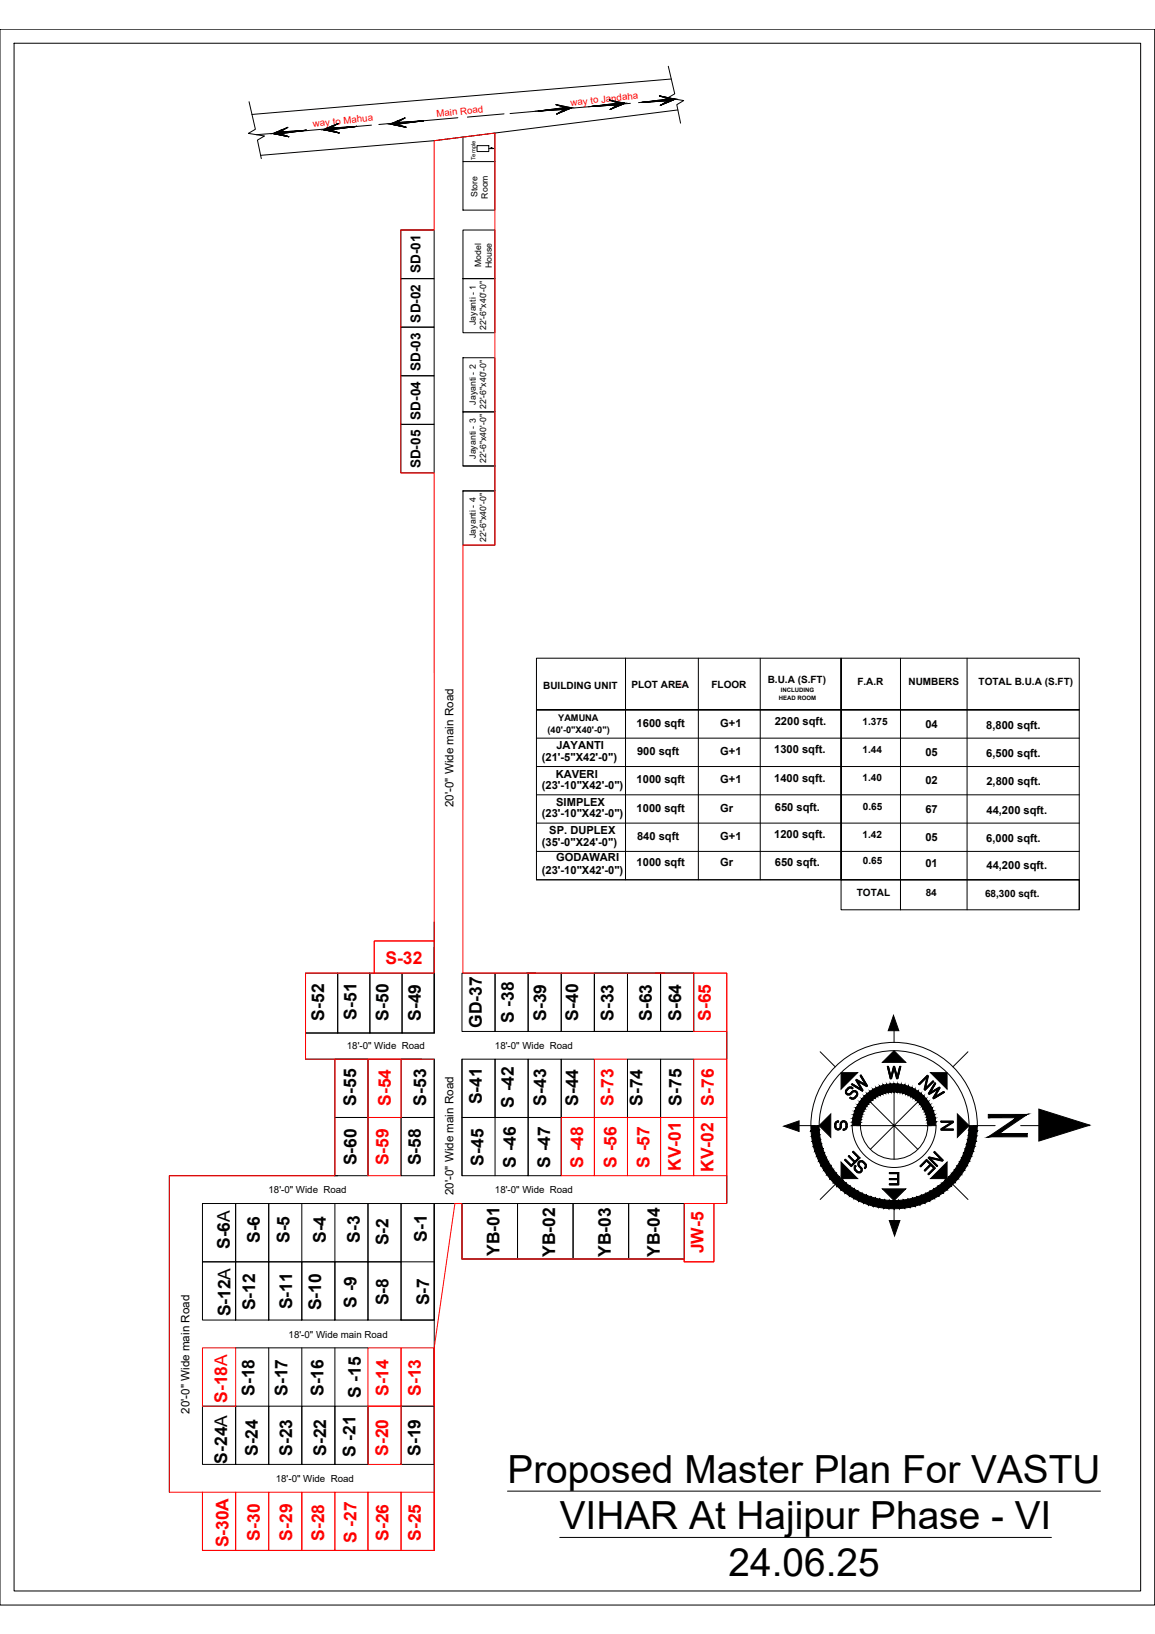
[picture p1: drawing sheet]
<svg xmlns="http://www.w3.org/2000/svg" width="594mm" height="841mm" viewBox="0 0 594 841" stroke-linecap="round" stroke-linejoin="round" font-family="sans-serif">
<!-- layer: 0 -->
<g fill="none" stroke="#000" stroke-width=".51">
<path d="M0 15h594v811h-594zM7 22h580v797h-580zM344 34l3 14-4 2 9 2-4 2 2 9M128 52l3 15-3 2 8 1-4 2 2 10M259 59l-19 1M277 57l14-2-5-1 8 1zM277 57l17-2-8 4 5-3zM293 56l-31 2M294 55l-8 4 5-3-14 1M304 55l14-2-5-2 8 2zM304 55l17-2-7 3 4-2zM320 53l-17 2"/>
<path d="M321 53l-7 3 4-2-14 1M324 53l-40 3M330 53l14-2-5-2 8 2zM330 53l17-2-7 3 4-2zM345 41l-215 18M346 51l-18 2M347 51l-7 3 4-2-14 1M349 57l-126 15-89 8M141 69l17-2-14 2 5 1zM148 68l-16 1M158 67l-14 1 4-2-7 3M166 67l18-2-14 2 4 1z"/>
<path d="M173 66l-18 2M184 65l-14 1 4-2-8 3M191 64l-15 2M201 64l17-2-14 2 5 2zM211 63l-16 1M218 62l-14 1 4-2-7 3M236 61l-21 1M238 71v12M245 75h6v3h-6zM251 76h3h-1M255 68v15M238 83h17v25h-17z"/>
<path d="M206 118h17v25h-17zM238 118h17v25h-17zM206 143h17v25h-17zM238 143h17v28h-17zM206 168h17v25h-17zM206 193h17v25h-17zM238 184h17v28h-17zM206 218h17v25h-17zM238 212h17v28h-17zM238 240h17v13h-17M238 253h17v28h-17zM433 453h122v15h-122z"/>
<path d="M223 475v57h-66M157 501h17v31h-17zM174 501h16v31h-16zM190 501h17v31h-17zM207 501h16v31h-16zM238 501h17v30h-17zM255 501h17v30h-17zM272 501h17v30h-17zM289 501h17v30h-17zM306 501h51v30h-51zM306 501h17v30h-17zM323 501h17v30h-17z"/>
<path d="M340 501h17v30h-17zM157 532v13h60M460 530v7M172 545h17v30h-17zM206 545h17v30h-17zM223 545v60M238 545h17v30h-17zM255 545h17v30h-17zM272 545h17v30h-17zM289 545h17v30h-17zM323 545h17v30h-17zM340 545h17v30h-17z"/>
<path d="M422 541l8 8M460 560v19l-14-13M498 541l-8 8M172 575h17v30h-17zM206 575h17v30h-17zM238 575h34v30h-34zM255 575v30M272 575h17v30h-17zM411 579h8M417 579a43 43 0 0 1 43-42 43 43 0 0 1 43 42M421 579a39 39 0 0 1 39-38 39 39 0 0 1 38 38M438 579a22 22 0 0 0 22 22 22 22 0 0 0 21-22"/>
<path d="M440 579h20l-12 13M443 579a17 17 0 0 0 17 18 17 17 0 0 0 17-18M474 566l-14 13h19M501 579h11M525 579h36M472 592l-12-13v18M104 619h17v30h-17zM121 619h17v30h-17zM138 619h51v30h-51zM138 619h51M155 619v30M172 619v30"/>
<path d="M189 619h17v30h-17zM206 619h17v60h-17zM206 619h17M238 619h28v29h-28zM266 619h29v29h-29zM295 619h28v29h-28zM323 619h29v29h-29zM431 608l-9 9M457 603h5v7h-5v-1h5v-2h-5h5v-3h-5zM457 604h5v6h-5v-1h5v-2h-5h5v-3h-5zM458 604h4v6h-4l4-1v-2h-4h4v-3zM458 604h4v6h-4"/>
<path d="M458 607h4M489 608l9 9M460 620v8M104 649h17v30h-17zM121 649h17v30h-17zM138 649h17v30h-17zM155 649h17v30h-17zM172 649h17v30h-17zM189 649h17v30h-17zM206 649h17M121 694h68M138 694v30"/>
<path d="M155 694v30M172 694v30M104 724h17v30h-17zM121 724h17v30h-17zM138 724h17v30h-17zM155 724h17v30h-17zM172 724h17v30h-17zM206 724h17v30h-17zM261 767h305M288 791h253"/>
</g>
<g fill="#000" stroke="#000" stroke-width=".51">
<path d="M286 54l7 1h-2zM277 57l14-1zM291 55h3zM291 56h1l-2 1zM313 51l8 2h-3zM304 55l14-1zM318 53h3zM318 54h2l-3 1zM330 53l14-1zM344 51h3zM344 52h1l-2 1zM141 69l1-1h6z"/>
<path d="M144 67l4-1zM141 69l17-2-13 2zM144 68l14-1zM166 67l2-1h6zM170 65l4-1zM166 67l18-2-13 2zM201 64l2-1h5zM205 62l3-1zM201 64l17-2zM204 63l14-1zM460 523l2 8h-5zM454 547l6-6 6 6z"/>
<path d="M421 579l6-6v12zM492 573l6 6-6 6zM534 571l27 8-27 8zM403 580l8-3v5zM454 612h12l-6 6zM457 628h6l-3 8z"/>
<path d="M290 55h4zM277 57l13-2h4z"/>
<path d="M289 57h1l1-1zM286 59l4-2z"/>
<path d="M292 56l2-1zM286 56l8-1-2 1z"/>
<path d="M317 53h4zM304 55l17-2z"/>
<path d="M316 55h1l1-1zM314 56l3-1z"/>
<path d="M320 54l1-1zM314 54l7-1-1 1z"/>
<path d="M343 51h4zM330 53l13-2h4z"/>
<path d="M342 53h1l1-1zM340 54l3-1z"/>
<path d="M345 52l2-1zM340 52l7-1-2 1z"/>
<path d="M339 49l8 2zM339 49l8 2h-3z"/>
<path d="M141 69h4zM141 69h3z"/>
<path d="M144 67v1l1-1zM142 68l2-1v1z"/>
<path d="M141 69l8 1zM141 69h3l5 1z"/>
<path d="M166 67h5zM166 67h4z"/>
<path d="M170 65v1l1-1zM168 66l2-1v1z"/>
<path d="M174 66l10-1zM170 66l14-1z"/>
<path d="M167 67l7 1zM167 67h3l4 1z"/>
<path d="M201 64h4zM201 64h3z"/>
<path d="M205 62l-1 1 2-1zM203 63l2-1-1 1z"/>
<path d="M201 64l8 2zM201 64h3l5 2z"/>
<path d="M417 579h4l-4 3zM417 582h4v-3zM417 582h4l-4 3zM417 585l5-1-1-2zM417 585l5-1-4 3zM418 587h4v-3zM418 587h4l-4 3zM418 590l5-1-1-2zM418 590l5-1-4 4zM423 589l-4 4 4-2zM419 593l4-2-3 4zM423 591l-3 4 4-1zM420 595l4-1-3 4zM424 594l-3 4 4-2zM421 598l4-2-3 4zM425 596l-3 4 4-2zM422 600l4-2-2 4zM426 598l-2 4 3-2zM424 602l3-2-2 5zM427 600l-2 5 4-3zM425 605l4-3-2 5zM429 602l-2 5 3-3zM427 607l3-3-1 5zM430 604l-1 5 3-3zM429 609l3-3-1 5zM432 606l-1 5 2-4zM433 607v5l-2-1zM433 607v5l2-3zM435 609v5l-2-2zM435 609v5l2-3zM437 611v5l-2-2zM437 611v5l2-4zM439 612v5l-2-1zM439 612v5l2-4zM441 613l1 5-3-1zM441 613l1 5 1-4zM443 614l1 5-2-1zM443 614l1 5 2-4zM446 615l1 5-3-1zM446 615l1 5 1-4zM448 616l1 5-2-1zM448 616l1 5 1-4zM450 617l2 4h-3zM450 617l2 4 1-4zM453 617l1 5-2-1zM453 617l1 5 1-4zM455 618l2 4h-3zM455 618l2 4v-4zM457 618l3 4h-3zM457 618l3 4v-4zM460 618l3 4h-3zM460 618l3 4-1-4zM462 618l3 4h-2zM462 618l3 4v-4zM465 618l3 3-3 1zM465 618l3 3-1-4zM467 617l3 4h-2zM467 617l3 4-1-4zM469 617l4 3-3 1zM469 617l4 3-1-4zM472 616l4 3-3 1zM472 616l4 3-2-4zM474 615l4 3-2 1zM474 615l4 3-2-4zM476 614l4 3-2 1zM476 614l4 3-2-4zM478 613l5 3-3 1zM478 613l5 3-2-4zM481 612l4 2-2 2zM481 612l4 2-2-3zM483 611l4 1-2 2zM483 611l4 1-3-3zM484 609l5 2-2 1zM484 609l5 2-3-4zM486 607l5 2-2 2zM486 607l5 2-3-3zM488 606l5 1-2 2zM490 604l-2 2 5 1zM490 604l4 1-1 2zM491 602l-1 2 4 1zM491 602h5l-2 3zM492 600l-1 2h5zM492 600h5l-1 2zM494 598l-2 2h5zM494 598h5l-2 2zM495 596l-1 2h5zM495 596l5-1-1 3zM496 594l-1 2 5-1zM496 594l5-1-1 2zM497 591l-1 3 5-1zM497 591l4-1v3zM497 589v2l4-1zM497 589l5-2-1 3zM498 587l-1 2 5-2zM498 587l4-2v2zM498 584v3l4-2zM498 584l5-2-1 3zM498 582v2l5-2zM498 582l5-3v3zM498 579v3l5-3z"/>
<path d="M477 579l4-2v2zM477 578v1l4-2zM477 578l4-2v1zM477 576v2l4-2zM477 576l4-2v2zM477 575v1l4-2zM477 575l3-3 1 2zM476 573l1 2 3-3zM476 573l3-3 1 2zM476 572v1l3-3zM479 569v1l-3 2zM475 571l1 1 3-3zM478 567l1 2-4 2zM474 569l1 2 3-4zM476 566l2 1-4 2zM473 568l1 1 2-3zM475 564l1 2-3 2zM475 564l-3 3 1 1zM474 563l1 1-3 3zM474 563l-3 3 1 1zM472 562l2 1-3 3zM472 562l-2 3 1 1zM471 561l1 1-2 3zM471 561l-2 3 1 1zM469 560l2 1-2 3zM469 560l-2 4h2zM467 559l2 1-2 4zM467 559l-1 4 1 1zM465 559h2l-1 4zM465 559l-1 4h2zM464 558l1 1-1 4zM464 558l-1 4 1 1zM462 558h2l-1 4zM462 558l-1 4h2zM460 558h2l-1 4zM460 558v4h1zM458 558h2v4zM458 558v4h2zM456 558h2v4zM456 558l1 4h1zM454 559l2-1 1 4zM454 559l1 4 2-1zM453 559h1l1 4zM453 559l1 4h1zM451 560l2-1 1 4zM451 560l2 4 1-1zM449 561l2-1 2 4zM449 561l2 3h2zM448 562l1-1 2 3zM448 562l2 3 1-1zM446 563l2-1 2 3zM446 563l3 3 1-1zM445 564l1-1 3 3zM445 564l3 3 1-1zM445 564l3 3-5-1zM443 566l4 2 1-1zM443 566l4 2-5-1zM442 567l4 2 1-1zM442 567l4 2h-5zM441 569l4 2 1-2zM441 569l4 2-5-1zM440 570l4 2 1-1zM440 570l4 2h-4zM440 572l4 1v-1zM440 572l4 1-5 1zM439 574l4 1 1-2zM439 574l4 1-4 1zM439 576h4v-1zM439 576h4l-5 1zM438 577l5 1v-2zM438 577l5 1-5 1zM438 579h5v-1z"/>
<path d="M508 574v1l20-1zM508 575l20-1-5 1zM514 583l14-9-5 1zM508 585l15-10-9 8zM508 585l20-2h-14zM508 585l20-2v2z"/>
</g>
<!-- layer: at_Entity -->
<path d="M271 501h4M374 531v14M238 545v60M174 605h-87v163M223 619v60h-17M238 619h-15v179M374 605v14M223 694v30" fill="none" stroke="#000" stroke-width=".51"/>
<!-- layer: 0 -->
<g fill="none" stroke="#f00" stroke-width=".51">
<path d="M223 72l32-4v213h-17v220h136v118h-7v30h-15v-1h-114v-29h-4l-11 75v104h-119v-30h-17v-163h85v-60h-15v-44h35v-17h31v-241h-17v-125h17zM192 484h31v17h-31zM271 501h5M337 501h5M357 501h17v30h-17zM172 545h51M189 545h17v30h-17zM306 545h17v30h-17zM357 545h17v30h-17zM189 575h17v30h-17zM289 575h17v30h-17zM306 575h17v30h-17z"/>
<path d="M323 575h17v30h-17zM340 575h17v30h-17zM357 575h17v30h-17zM352 619h15v30h-15zM104 694h17v30h-17zM189 694h17v30h-17zM206 694h17v30h-17zM189 724h17v30h-17zM104 768h17v30h-17zM121 768h17v30h-17zM138 768h17v30h-17zM155 768h17v30h-17z"/>
<path d="M172 768h17v30h-17zM189 768h17v30h-17zM206 768h17v30h-17z"/>
</g>
<!-- layer: GRID LINE -->
<circle cx="350" cy="353" r=".8" fill="none" stroke="#ffdf7f" stroke-width=".51"/>
<!-- layer: PDF_Text -->
<path d="M349 353h.1" fill="none" stroke="#00b85c" stroke-width=".51"/>
<!-- layer: PDF3_textss -->
<g fill="none" stroke="#000" stroke-width=".51">
<path d="M322 339v114M359 339v114M391 339v114M463 339v129v-10M497 339v129M276 380h279M555 365h-279h279M276 395h279M276 409h279M276 424h279M276 438h279M433 453v-114v114"/>
<path d="M555 453h-279v-114h279v129"/>
</g>
<g font-size="20">
<text x="261" y="763">Proposed Master Plan For VASTU</text>
<text x="288" y="787">VIHAR At Hajipur Phase - VI</text>
<text x="375" y="811">24.06.25</text>
</g>
<text font-size="18.1" x="471" y="567">NW</text>
<text font-size="17.6" x="486" y="606" transform="rotate(-90 486 606)">NE</text>
<g font-size="16.8">
<text x="447" y="567" transform="rotate(-90 447 567)">SW</text>
<text x="433" y="605">SE</text>
</g>
<text font-size="10.6" x="455" y="556">W</text>
<g font-size="9" fill="#f00">
<text x="198" y="496">S-32</text>
<text x="366" y="525" transform="rotate(-90 366 525)">S-65</text>
<text x="201" y="569" transform="rotate(-90 201 569)">S-54</text>
<text x="316" y="569" transform="rotate(-90 316 569)">S-73</text>
<text x="367" y="569" transform="rotate(-90 367 569)">S-76</text>
<text x="200" y="600" transform="rotate(-90 200 600)">S-59</text>
<text x="300" y="601" transform="rotate(-90 300 601)">S -48</text>
<text x="317" y="601" transform="rotate(-90 317 601)">S -56</text>
<text x="334" y="601" transform="rotate(-90 334 601)">S -57</text>
<text x="350" y="603" transform="rotate(-90 350 603)">KV-01</text>
<text x="367" y="603" transform="rotate(-90 367 603)">KV-02</text>
<text x="362" y="645" transform="rotate(-90 362 645)">JW-5</text>
<text x="200" y="719" transform="rotate(-90 200 719)">S-14</text>
<text x="216" y="718" transform="rotate(-90 216 718)">S-13</text>
<text x="117" y="722" transform="rotate(-90 117 722)">S-18A</text>
<text x="200" y="749" transform="rotate(-90 200 749)">S-20</text>
<text x="118" y="796" transform="rotate(-90 118 796)">S-30A</text>
<text x="134" y="793" transform="rotate(-90 134 793)">S-30</text>
<text x="150" y="793" transform="rotate(-90 150 793)">S-29</text>
<text x="167" y="793" transform="rotate(-90 167 793)">S-28</text>
<text x="183" y="794" transform="rotate(-90 183 794)">S -27</text>
<text x="200" y="793" transform="rotate(-90 200 793)">S-26</text>
<text x="216" y="793" transform="rotate(-90 216 793)">S-25</text>
</g>
<g font-size="9">
<text x="167" y="525" transform="rotate(-90 167 525)">S-52</text>
<text x="183" y="525" transform="rotate(-90 183 525)">S-51</text>
<text x="200" y="525" transform="rotate(-90 200 525)">S-50</text>
<text x="216" y="525" transform="rotate(-90 216 525)">S-49</text>
<text x="264" y="527" transform="rotate(-90 264 527)">S -38</text>
<text x="281" y="525" transform="rotate(-90 281 525)">S-39</text>
<text x="297" y="525" transform="rotate(-90 297 525)">S-40</text>
<text x="316" y="525" transform="rotate(-90 316 525)">S-33</text>
<text x="335" y="525" transform="rotate(-90 335 525)">S-63</text>
<text x="350" y="525" transform="rotate(-90 350 525)">S-64</text>
<text x="248" y="529" transform="rotate(-90 248 529)">GD-37</text>
<text x="183" y="569" transform="rotate(-90 183 569)">S-55</text>
<text x="219" y="569" transform="rotate(-90 219 569)">S-53</text>
<text x="248" y="568" transform="rotate(-90 248 568)">S-41</text>
<text x="281" y="569" transform="rotate(-90 281 569)">S-43</text>
<text x="297" y="569" transform="rotate(-90 297 569)">S-44</text>
<text x="330" y="569" transform="rotate(-90 330 569)">S-74</text>
<text x="351" y="569" transform="rotate(-90 351 569)">S-75</text>
<text x="264" y="570" transform="rotate(-90 264 570)">S -42</text>
<text x="183" y="600" transform="rotate(-90 183 600)">S-60</text>
<text x="216" y="600" transform="rotate(-90 216 600)">S-58</text>
<text x="249" y="600" transform="rotate(-90 249 600)">S-45</text>
<text x="265" y="601" transform="rotate(-90 265 601)">S -46</text>
<text x="283" y="601" transform="rotate(-90 283 601)">S -47</text>
<text x="134" y="640" transform="rotate(-90 134 640)">S-6</text>
<text x="149" y="640" transform="rotate(-90 149 640)">S-5</text>
<text x="168" y="640" transform="rotate(-90 168 640)">S-4</text>
<text x="185" y="640" transform="rotate(-90 185 640)">S-3</text>
<text x="200" y="641" transform="rotate(-90 200 641)">S-2</text>
<text x="219" y="639" transform="rotate(-90 219 639)">S-1</text>
<text x="118" y="643" transform="rotate(-90 118 643)">S-6A</text>
<text x="257" y="646" transform="rotate(-90 257 646)">YB-01</text>
<text x="286" y="647" transform="rotate(-90 286 647)">YB-02</text>
<text x="314" y="647" transform="rotate(-90 314 647)">YB-03</text>
<text x="339" y="647" transform="rotate(-90 339 647)">YB-04</text>
<text x="200" y="672" transform="rotate(-90 200 672)">S-8</text>
<text x="221" y="672" transform="rotate(-90 221 672)">S-7</text>
<text x="119" y="678" transform="rotate(-90 119 678)">S-12A</text>
<text x="131" y="674" transform="rotate(-90 131 674)">S-12</text>
<text x="150" y="674" transform="rotate(-90 150 674)">S-11</text>
<text x="165" y="674" transform="rotate(-90 165 674)">S-10</text>
<text x="183" y="673" transform="rotate(-90 183 673)">S -9</text>
<text x="131" y="718" transform="rotate(-90 131 718)">S-18</text>
<text x="148" y="718" transform="rotate(-90 148 718)">S-17</text>
<text x="166" y="719" transform="rotate(-90 166 719)">S-16</text>
<text x="186" y="720" transform="rotate(-90 186 720)">S -15</text>
<text x="133" y="749" transform="rotate(-90 133 749)">S-24</text>
<text x="150" y="749" transform="rotate(-90 150 749)">S-23</text>
<text x="168" y="749" transform="rotate(-90 168 749)">S-22</text>
<text x="216" y="749" transform="rotate(-90 216 749)">S-19</text>
<text x="117" y="753" transform="rotate(-90 117 753)">S-24A</text>
<text x="183" y="750" transform="rotate(-90 183 750)">S -21</text>
</g>
<text font-size="8.8" x="428" y="583">S</text>
<text font-size="8.4" x="483" y="583">N</text>
<g font-size="7">
<text x="216" y="141" transform="rotate(-90 216 141)">SD-01</text>
<text x="216" y="166" transform="rotate(-90 216 166)">SD-02</text>
<text x="216" y="191" transform="rotate(-90 216 191)">SD-03</text>
<text x="216" y="216" transform="rotate(-90 216 216)">SD-04</text>
<text x="216" y="241" transform="rotate(-90 216 241)">SD-05</text>
</g>
<g font-size="6">
<text x="233" y="416" transform="rotate(-90 233 416)">20'-0&quot; Wide main Road</text>
<text x="233" y="615" transform="rotate(-90 233 615)">20'-0&quot; Wide main Road</text>
<text x="98" y="728" transform="rotate(-90 98 728)">20'-0&quot; Wide main Road</text>
</g>
<g font-size="5.7">
<text x="327" y="374">1600 sqft</text>
<text x="370" y="374">G+1</text>
<text x="399" y="373">2200 sqft.</text>
<text x="476" y="374">04</text>
<text x="507" y="375">8,800 sqft.</text>
<text x="286" y="386">JAYANTI</text>
<text x="328" y="389">900 sqft</text>
<text x="370" y="389">G+1</text>
<text x="398" y="388">1300 sqft.</text>
<text x="476" y="389">05</text>
<text x="507" y="390">6,500 sqft.</text>
<text x="279" y="392">(21'-5&quot;X42'-0&quot;)</text>
<text x="286" y="400">KAVERI</text>
<text x="279" y="406">(23'-10&quot;X42'-0&quot;)</text>
<text x="327" y="403">1000 sqft</text>
<text x="370" y="403">G+1</text>
<text x="398" y="402">1400 sqft.</text>
<text x="476" y="404">02</text>
<text x="507" y="404">2,800 sqft.</text>
<text x="286" y="415">SIMPLEX</text>
<text x="327" y="418">1000 sqft</text>
<text x="370" y="418">Gr</text>
<text x="399" y="418">650 sqft.</text>
<text x="476" y="418">67</text>
<text x="507" y="419">44,200 sqft.</text>
<text x="279" y="421">(23'-10&quot;X42'-0&quot;)</text>
<text x="283" y="429">SP. DUPLEX</text>
<text x="398" y="431">1200 sqft.</text>
<text x="279" y="435">(35'-0&quot;X24'-0&quot;)</text>
<text x="328" y="432">840 sqft</text>
<text x="370" y="432">G+1</text>
<text x="476" y="433">05</text>
<text x="507" y="433">6,000 sqft.</text>
<text x="286" y="443">GODAWARI</text>
<text x="279" y="450">(23'-10&quot;X42'-0&quot;)</text>
<text x="327" y="446">1000 sqft</text>
<text x="370" y="446">Gr</text>
<text x="399" y="446">650 sqft.</text>
<text x="476" y="446">01</text>
<text x="507" y="447">44,200 sqft.</text>
</g>
<g font-size="5.1">
<text x="395" y="352">B.U.A (S.FT)</text>
<text x="441" y="353">F.A.R</text>
<text x="467" y="353">NUMBERS</text>
<text x="503" y="353">TOTAL B.U.A (S.FT)</text>
<text x="279" y="355">BUILDING UNIT</text>
<text x="325" y="354">PLOT AREA</text>
<text x="366" y="354">FLOOR</text>
<text x="444" y="373">1.375</text>
<text x="444" y="388">1.44</text>
<text x="444" y="402">1.40</text>
<text x="444" y="417">0.65</text>
<text x="444" y="431">1.42</text>
<text x="444" y="445">0.65</text>
<text x="441" y="461">TOTAL</text>
<text x="476" y="461">84</text>
<text x="507" y="462">68,300 sqft.</text>
</g>
<g font-size="5" fill="#f00">
<text x="294" y="54" transform="rotate(-6 294 54)">way to Jandaha</text>
<text x="161" y="65" transform="rotate(-6 161 65)">way to Mahua</text>
<text x="225" y="60" transform="rotate(-6 225 60)">Main Road</text>
</g>
<g font-size="5">
<text x="255" y="540">18'-0&quot; Wide Road</text>
<text x="178" y="540">18'-0&quot; Wide Road</text>
<text x="138" y="614">18'-0&quot; Wide Road</text>
<text x="255" y="614">18'-0&quot; Wide Road</text>
<text x="148" y="689">18'-0&quot; Wide main Road</text>
<text x="142" y="763">18'-0&quot; Wide Road</text>
</g>
<g font-size="4.7">
<text x="287" y="371">YAMUNA</text>
<text x="282" y="377">(40'-0&quot;X40'-0&quot;)</text>
</g>
<g font-size="4.5">
<text x="246" y="102" transform="rotate(-90 246 102)">Store</text>
<text x="251" y="102" transform="rotate(-90 251 102)">Room</text>
<text x="248" y="138" transform="rotate(-90 248 138)">Model</text>
<text x="253" y="138" transform="rotate(-90 253 138)">House</text>
<text x="245" y="167" transform="rotate(-90 245 167)">Jayanti - 1</text>
<text x="250" y="170" transform="rotate(-90 250 170)">22'-6&quot;x40'-0&quot;</text>
<text x="245" y="208" transform="rotate(-90 245 208)">Jayanti - 2</text>
<text x="250" y="210" transform="rotate(-90 250 210)">22'-6&quot;x40'-0&quot;</text>
<text x="245" y="236" transform="rotate(-90 245 236)">Jayanti - 3</text>
<text x="250" y="238" transform="rotate(-90 250 238)">22'-6&quot;x40'-0&quot;</text>
<text x="245" y="277" transform="rotate(-90 245 277)">Jayanti - 4</text>
<text x="250" y="279" transform="rotate(-90 250 279)">22'-6&quot;x40'-0&quot;</text>
</g>
<g font-size="3.1">
<text x="402" y="356">INCLUDING</text>
<text x="401" y="360">HEAD ROOM</text>
</g>
<text font-size="3" x="245" y="82" transform="rotate(-90 245 82)">Temple</text>
</svg>
